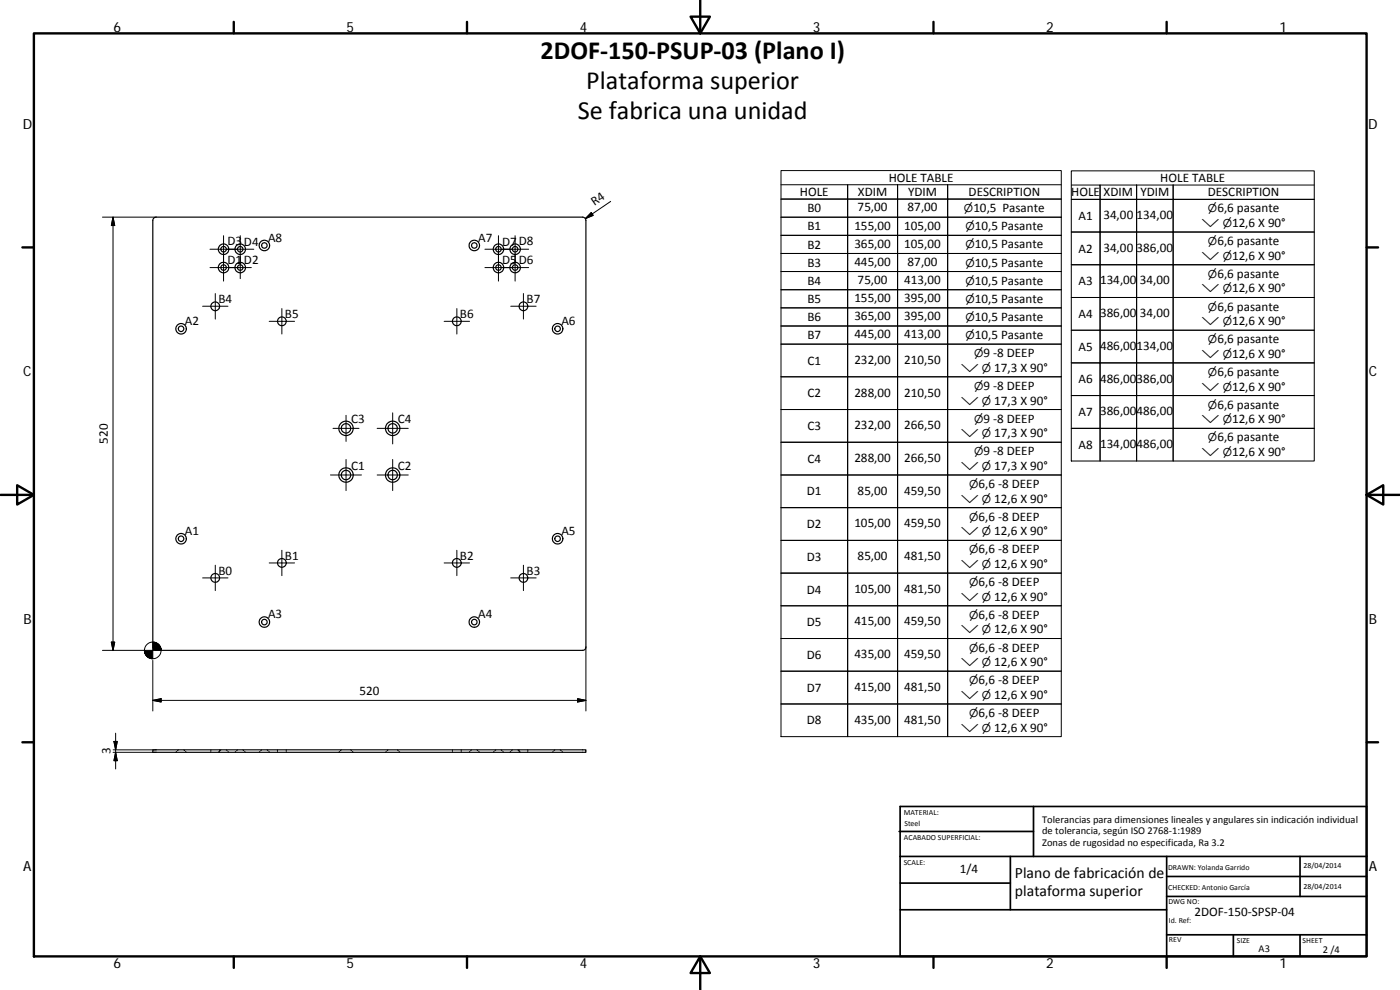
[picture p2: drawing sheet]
<svg xmlns="http://www.w3.org/2000/svg" width="420mm" height="297mm" viewBox="0 0 420 297" stroke-linecap="round" stroke-linejoin="round" font-family="sans-serif">
<g fill="none" stroke="#000" stroke-width=".36">
<path d="M46.2 65.4l.7-.2h127.9l.8 .3 .2 .7v127.9l-.3 .8-.7 .2h-127.9l-.7-.2-.3-.8v-127.9zM45.9 225h129.9v.7h-129.9z"/>
<circle cx="67.1" cy="74.8" r="1.58"/>
<circle cx="67.1" cy="74.8" r=".81"/>
<circle cx="72.1" cy="74.8" r="1.57"/>
<circle cx="72.1" cy="74.8" r=".82"/>
<circle cx="79.3" cy="73.6" r="1.57"/>
<circle cx="79.3" cy="73.6" r=".83"/>
<circle cx="142.3" cy="73.6" r=".83"/>
<circle cx="142.3" cy="73.6" r="1.58"/>
<circle cx="149.6" cy="74.8" r="1.57"/>
<circle cx="149.6" cy="74.8" r=".81"/>
<circle cx="154.6" cy="74.8" r=".83"/>
<circle cx="154.6" cy="74.8" r="1.58"/>
<circle cx="54.3" cy="98.6" r=".82"/>
<circle cx="54.3" cy="98.6" r="1.57"/>
<circle cx="64.6" cy="91.9" r="1.3"/>
<circle cx="67.1" cy="80.3" r="1.58"/>
<circle cx="67.1" cy="80.3" r=".82"/>
<circle cx="72.1" cy="80.3" r="1.57"/>
<circle cx="72.1" cy="80.3" r=".82"/>
<circle cx="84.6" cy="96.4" r="1.31"/>
<circle cx="137.1" cy="96.4" r="1.32"/>
<circle cx="149.6" cy="80.3" r="1.57"/>
<circle cx="149.6" cy="80.3" r=".82"/>
<circle cx="154.6" cy="80.3" r=".83"/>
<circle cx="154.6" cy="80.3" r="1.58"/>
<circle cx="157.1" cy="91.9" r="1.3"/>
<circle cx="167.3" cy="98.6" r=".83"/>
<circle cx="167.3" cy="98.6" r="1.57"/>
<circle cx="103.8" cy="128.5" r="1.42"/>
<circle cx="103.9" cy="128.5" r="2.16"/>
<circle cx="117.8" cy="128.5" r="1.42"/>
<circle cx="117.9" cy="128.5" r="2.15"/>
<circle cx="103.8" cy="142.5" r="1.42"/>
<circle cx="103.8" cy="142.5" r="2.17"/>
<circle cx="117.8" cy="142.5" r="1.42"/>
<circle cx="117.8" cy="142.5" r="2.16"/>
<circle cx="54.3" cy="161.6" r=".82"/>
<circle cx="54.3" cy="161.7" r="1.57"/>
<circle cx="64.6" cy="173.4" r="1.32"/>
<circle cx="84.6" cy="168.9" r="1.3"/>
<circle cx="137.1" cy="168.9" r="1.31"/>
<circle cx="157.1" cy="173.4" r="1.32"/>
<circle cx="167.3" cy="161.6" r=".83"/>
<circle cx="167.3" cy="161.7" r="1.58"/>
<circle cx="79.3" cy="186.6" r="1.57"/>
<circle cx="79.3" cy="186.6" r=".83"/>
<circle cx="142.3" cy="186.6" r=".83"/>
<circle cx="142.3" cy="186.6" r="1.58"/>
</g>
<g fill="none" stroke="#000" stroke-width=".3">
<path d="M234.4 55.4h20v4.3M234.4 51.2h84.1v169.8h-84.1zM269.4 55.4v165.6M284.4 59.7v5.5h34.1h-84.1h20v5.4M318.5 55.4h-64.1v165.6v-9.8h-20h84.1h-34.1v-9.8M321.5 55.5h8.6v4.3M321.5 51.3h72.9v87h-72.9zM341.1 55.5v82.8M352.1 59.8v9.8h42.3h-72.9h8.6v9.8M394.4 55.5h-64.3v82.8v-9.8h-8.6h72.9h-42.3v-9.8M30.7 65.2h16.2M33.9 65.2l.5 2.5h-1z"/>
<path d="M33.9 65.2v129.9M63 74.8h13.2M67.1 70.7v13.6M72.1 70.7v12.9M145.5 74.8h13.2M149.6 70.7v13.6M154.6 70.7v13.6M177.5 63.8l.5 .8-2.3 1zM183.3 60.4l-7.6 5.2M254.4 65.2v-5.5h-20h84.1h-34.1v-4.3v165.6M284.4 65.2v5.4h34.1h-84.1h20v5.5M284.4 70.6v5.5h34.1h-84.1h20v5.4"/>
<path d="M284.4 76.1v5.4h34.1h-84.1h20v5.4M330.1 69.6v-9.8h-8.6h72.9h-42.3v-4.3v82.8M352.1 69.6v9.8h42.3h-72.9h8.6v9.9M352.1 79.4v9.9h42.3h-72.9h8.6v9.8M60.8 91.9h7.6M63 80.3h12.4M64.6 88.1v7.6M80.8 96.4h7.6M84.6 92.6v7.6M133.3 96.4h7.6M137.1 92.6v7.6M145.5 80.3h13.2"/>
<path d="M153.3 91.9h7.6M157.1 88.1v7.6M284.4 81.5v5.4h34.1h-84.1h20v5.5M284.4 86.9v5.5h34.1h-84.1h20v5.4M284.4 92.4v5.4h34.1h-84.1h20v5.5M284.4 97.8v5.5h34.1h-84.1h20v9.8M352.1 89.3v9.8h42.3h-72.9h8.6v9.8M352.1 99.1v9.8h42.3h-72.9h8.6v9.8M284.4 103.3v9.8h34.1h-84.1h20v9.8M284.4 113.1v9.8h34.1h-84.1h20v9.8M352.1 108.9v9.8h42.3h-72.9h8.6v9.8M99.9 128.5h7.8"/>
<path d="M103.9 124.6v7.8M103.9 137.9v9.3M113.2 128.5h9.3M117.8 123.9v9.3M117.8 137.9v9.3M284.4 122.9v9.8h34.1h-84.1h20v9.8M284.4 132.7v9.8h34.1h-84.1h20v9.8M99.2 142.5h9.3M113.2 142.5h9.3M284.4 142.5v9.8h34.1h-84.1h20v9.8M284.4 152.3v9.8h34.1h-84.1h20v9.9M60.8 173.4h7.6"/>
<path d="M64.6 169.6v7.6M80.8 168.9h7.6M84.6 165.1v7.6M133.3 168.9h7.6M137.1 165.1v7.6M153.3 173.4h7.6M157.1 169.6v7.6M284.4 162.1v9.9h34.1h-84.1h20v9.8M284.4 172v9.8h34.1h-84.1h20v9.8M30.7 195.1h12.7M33.4 192.7h1l-.5 2.4zM45.9 198.1v15.2"/>
<path d="M175.8 194.1v19.2M284.4 181.8v9.8h34.1h-84.1h20v9.8M284.4 191.6v9.8h34.1h-84.1h20v9.8M34.7 220v10.7M45.9 210.1l2.5-.5v1zM45.9 210.1h129.9M173.3 209.6l2.5 .5-2.5 .5zM33.9 225.7h13M33.9 225h13M34.2 222.5h1l-.5 2.5zM34.7 225.7l.5 2.5h-1zM53 225.5l-.2 .2"/>
<path d="M53.5 225l-.2 .2M55.2 225l.2 .2M55.7 225.5l.2 .2M63.3 225v.2M63.3 225.5v.2M65.8 225.5l-.3 .2M65.9 225v.2M65.9 225.5v.2M66.3 225l-.3 .2M67.9 225l.3 .2M68.4 225.5l.3 .2M70.8 225.5l-.3 .2"/>
<path d="M71.3 225l-.3 .2M72.9 225l.3 .2M73.4 225.5l.3 .2M78 225.5l-.2 .2M78.5 225l-.2 .2M80.2 225l.2 .2M80.7 225.5l.2 .2M83.3 225v.2M83.3 225.5v.2M85.9 225v.2M85.9 225.5v.2M101.9 225.5l-.2 .2"/>
<path d="M102.4 225l-.2 .2M105.3 225l.2 .2M105.8 225.5l.2 .2M115.9 225.5l-.2 .2M116.4 225l-.2 .2M119.3 225l.2 .2M119.7 225.5l.3 .2M135.8 225v.2M135.8 225.5v.2M138.4 225v.2M138.4 225.5v.2M141 225.5l-.2 .2"/>
<path d="M141.5 225l-.2 .2M143.2 225l.2 .2M143.7 225.5l.2 .2M148.3 225.5l-.3 .2M148.8 225l-.3 .2M150.4 225l.3 .2M150.9 225.5l.3 .2M153.3 225.5l-.3 .2M153.8 225l-.3 .2M155.4 225l.3 .2M155.8 225v.2M155.8 225.5v.2"/>
<path d="M155.9 225.5l.3 .2M158.4 225v.2M158.4 225.5v.2M166 225.5l-.2 .2M166.5 225l-.2 .2M168.2 225l.2 .2M168.7 225.5l.2 .2"/>
<circle cx="45.8" cy="195.1" r="2.51"/>
</g>
<g fill="none" stroke="#000" stroke-width=".71">
<path d="M10.2 10h399.9v277h-399.9zM70.2 6.6v3.4M140.2 6.6v3.4M207.3 5h5.8l-2.9 5zM210.2 0v10M280.2 6.6v3.4M350.1 6.6v3.4M6.7 74.2h3.5M410.1 74.2h3.5M.2 148.5h10M5.2 145.6l5 2.9-5 2.9zM410.1 148.5l5-2.9v5.8z"/>
<path d="M410.1 148.5h10M6.7 222.7h3.5M410.1 222.7h3.5M70.2 287v3.4M140.2 287v3.4M210.2 287l2.9 5h-5.8zM210.2 287v10M280.2 287v3.4M350.1 287v3.4"/>
</g>
<g fill="none" stroke="#000" stroke-width=".51">
<path d="M269.8 249.5h40.4M270.1 242h140v45h-140zM270.1 257h140M303.2 257v16M310.2 242v15M350.1 257v30M390.2 257v12M270.1 265h33.1M270.1 273h80M350.1 269h60M350.1 263h60M350.1 280.5h60"/>
<path d="M370.2 280.5v6.5M390.2 280.5v6.5"/>
</g>
<g fill="#000" stroke="#000" stroke-width=".3">
<path d="M33.9 65.2l.5 2.5h-1zM177.5 63.8l.5 .8-2.3 1zM33.4 192.7h1l-.5 2.4zM43.3 195.1l.1 .8zM43.3 195.1l.3 1.1zM43.3 195.1l.4 1.4zM43.3 195.1l.7 1.7zM43.3 195.1l.9 1.9zM43.3 195.1l1.2 2.2zM43.3 195.1l1.5 2.3-.3-.1zM43.3 195.1l1.8 2.4-.3-.1zM43.3 195.1l2.2 2.5-.4-.1z"/>
<path d="M43.3 195.1l2.6 2.6-.4-.1zM45.9 192.7l2.5 2.4h-2.5zM43.3 195.1h2.6v2.6zM48.2 194.4l.2 .7zM48.1 194.1l.3 1zM47.9 193.8l.5 1.3zM47.7 193.5l.7 1.6zM47.5 193.3l.9 1.8zM47.2 193l1.2 2.1zM46.9 192.9l.3 .1 1.2 2.1zM46.5 192.7l.4 .2 1.5 2.2zM46.2 192.7h.3l1.9 2.4z"/>
<path d="M45.9 192.7h.3l2.2 2.4zM45.9 210.1l2.5-.5v1zM173.3 209.6l2.5 .5-2.5 .5zM34.2 222.5h1l-.5 2.5zM34.7 225.7l.5 2.5h-1z"/>
</g>
<g font-size="7.9">
<text x="162.2" y="17.7">2DOF‐150‐PSUP‐03 (Plano I)</text>
<text x="175.9" y="26.7">Plataforma superior</text>
<text x="173.4" y="35.7">Se fabrica una unidad</text>
</g>
<g font-size="4.7">
<text x="304.6" y="263.5">Plano de fabricación de</text>
<text x="304.6" y="268.9">plataforma superior</text>
</g>
<g font-size="4.2">
<text x="34" y="9.6">6</text>
<text x="104" y="9.6">5</text>
<text x="174" y="9.6">4</text>
<text x="244" y="9.6">3</text>
<text x="314" y="9.6">2</text>
<text x="384" y="9.6">1</text>
<text x="6.8" y="38.7">D</text>
<text x="410.6" y="38.7">D</text>
<text x="7" y="112.9">C</text>
<text x="410.8" y="112.9">C</text>
<text x="7" y="187.1">B</text>
<text x="410.8" y="187.1">B</text>
<text x="7" y="261.3">A</text>
<text x="410.8" y="261.3">A</text>
<text x="34" y="290.4">6</text>
<text x="104" y="290.4">5</text>
<text x="174" y="290.4">4</text>
<text x="244" y="290.4">3</text>
<text x="314" y="290.4">2</text>
<text x="384" y="290.4">1</text>
</g>
<g font-size="3.9">
<text x="240" y="58.8">HOLE</text>
<text x="257.5" y="58.8">XDIM</text>
<text x="266.7" y="54.5">HOLE TABLE</text>
<text x="272.5" y="58.8">YDIM</text>
<text x="290.7" y="58.8">DESCRIPTION</text>
<text x="321.5" y="58.9">HOLE</text>
<text x="331.2" y="58.9">XDIM</text>
<text x="342.2" y="58.9">YDIM</text>
<text x="348.2" y="54.7">HOLE TABLE</text>
<text x="362.5" y="58.9">DESCRIPTION</text>
<text x="178.4" y="61.9" transform="rotate(-34 178.4 61.9)">R4</text>
<text x="242.3" y="63.7">B0</text>
<text x="257.4" y="63.4">75,00</text>
<text x="272.4" y="63.4">87,00</text>
<text x="292.1" y="63.7">10,5 Pasante</text>
<text x="323.7" y="66">A1</text>
<text x="331.1" y="65.7">34,00</text>
<text x="341.1" y="65.7">134,00</text>
<text x="365.3" y="63.8">6,6 pasante</text>
<text x="242.3" y="69.2">B1</text>
<text x="256.4" y="68.9">155,00</text>
<text x="271.4" y="68.9">105,00</text>
<text x="292.6" y="69.1">10,5 Pasante</text>
<text x="369.7" y="68.1">12,6 X 90°</text>
<text x="68.2" y="73.6">D3</text>
<text x="73.2" y="73.7">D4</text>
<text x="80.5" y="72.5">A8</text>
<text x="143.5" y="72.5">A7</text>
<text x="150.7" y="73.7">D7</text>
<text x="155.7" y="73.6">D8</text>
<text x="242.3" y="74.6">B2</text>
<text x="256.4" y="74.3">365,00</text>
<text x="271.4" y="74.3">105,00</text>
<text x="292.6" y="74.5">10,5 Pasante</text>
<text x="323.7" y="75.8">A2</text>
<text x="331.1" y="75.5">34,00</text>
<text x="341.1" y="75.5">386,00</text>
<text x="365.3" y="73.6">6,6 pasante</text>
<text x="369.7" y="77.9">12,6 X 90°</text>
<text x="68.2" y="79.2">D1D2</text>
<text x="150.7" y="79.1">D5D6</text>
<text x="242.3" y="80">B3</text>
<text x="256.4" y="79.8">445,00</text>
<text x="272.4" y="79.8">87,00</text>
<text x="292.6" y="80">10,5 Pasante</text>
<text x="365.3" y="83.4">6,6 pasante</text>
<text x="242.3" y="85.5">B4</text>
<text x="257.4" y="85.2">75,00</text>
<text x="271.4" y="85.2">413,00</text>
<text x="292.6" y="85.4">10,5 Pasante</text>
<text x="323.7" y="85.6">A3</text>
<text x="330.1" y="85.3">134,00</text>
<text x="342.1" y="85.3">34,00</text>
<text x="369.7" y="87.8">12,6 X 90°</text>
<text x="65.5" y="91">B4</text>
<text x="85.5" y="95.4">B5</text>
<text x="138" y="95.4">B6</text>
<text x="158" y="91">B7</text>
<text x="242.3" y="90.9">B5</text>
<text x="256.4" y="90.7">155,00</text>
<text x="271.4" y="90.7">395,00</text>
<text x="292.6" y="90.8">10,5 Pasante</text>
<text x="323.7" y="95.4">A4</text>
<text x="330.1" y="95.2">386,00</text>
<text x="342.1" y="95.2">34,00</text>
<text x="365.3" y="93.2">6,6 pasante</text>
<text x="55.5" y="97.5">A2</text>
<text x="168.5" y="97.5">A6</text>
<text x="242.3" y="96.3">B6</text>
<text x="242.3" y="101.8">B7</text>
<text x="256.4" y="96.1">365,00</text>
<text x="256.4" y="101.5">445,00</text>
<text x="271.4" y="96.1">395,00</text>
<text x="271.4" y="101.5">413,00</text>
<text x="292.6" y="96.3">10,5 Pasante</text>
<text x="292.6" y="101.7">10,5 Pasante</text>
<text x="369.7" y="97.6">12,6 X 90°</text>
<text x="295.2" y="107.2">9 ‐8 DEEP</text>
<text x="323.7" y="105.2">A5</text>
<text x="330.1" y="105">486,00134,00</text>
<text x="365.3" y="103">6,6 pasante</text>
<text x="369.7" y="107.4">12,6 X 90°</text>
<text x="242.3" y="109.4">C1</text>
<text x="256.4" y="109.2">232,00</text>
<text x="271.4" y="109.2">210,50</text>
<text x="298.4" y="111.5">17,3 X 90°</text>
<text x="365.3" y="112.8">6,6 pasante</text>
<text x="242.3" y="119.2">C2</text>
<text x="256.4" y="119">288,00</text>
<text x="271.4" y="119">210,50</text>
<text x="295.2" y="117">9 ‐8 DEEP</text>
<text x="323.7" y="115.1">A6</text>
<text x="330.1" y="114.8">486,00386,00</text>
<text x="369.7" y="117.2">12,6 X 90°</text>
<text x="298.4" y="121.4">17,3 X 90°</text>
<text x="323.7" y="124.9">A7</text>
<text x="330.1" y="124.6">386,00486,00</text>
<text x="365.3" y="122.6">6,6 pasante</text>
<text x="105.4" y="127">C3</text>
<text x="119.4" y="127">C4</text>
<text x="242.3" y="129.1">C3</text>
<text x="256.4" y="128.8">232,00</text>
<text x="271.4" y="128.8">266,50</text>
<text x="295.2" y="126.8">9 ‐8 DEEP</text>
<text x="298.4" y="131.2">17,3 X 90°</text>
<text x="369.7" y="127">12,6 X 90°</text>
<text x="32.4" y="133.2" transform="rotate(-90 32.4 133.2)">520</text>
<text x="295.2" y="136.6">9 ‐8 DEEP</text>
<text x="323.7" y="134.7">A8</text>
<text x="330.1" y="134.4">134,00486,00</text>
<text x="365.3" y="132.5">6,6 pasante</text>
<text x="369.7" y="136.8">12,6 X 90°</text>
<text x="105.4" y="141">C1</text>
<text x="119.4" y="141">C2</text>
<text x="242.3" y="138.9">C4</text>
<text x="256.4" y="138.6">288,00</text>
<text x="271.4" y="138.6">266,50</text>
<text x="298.4" y="141">17,3 X 90°</text>
<text x="242.2" y="148.7">D1</text>
<text x="257.4" y="148.4">85,00</text>
<text x="271.4" y="148.4">459,50</text>
<text x="293.7" y="146.5">6,6 ‐8 DEEP</text>
<text x="298.4" y="150.8">12,6 X 90°</text>
<text x="55.5" y="160.5">A1</text>
<text x="168.5" y="160.5">A5</text>
<text x="242.2" y="158.5">D2</text>
<text x="256.4" y="158.2">105,00</text>
<text x="271.4" y="158.2">459,50</text>
<text x="293.7" y="156.2">6,6 ‐8 DEEP</text>
<text x="298.4" y="160.6">12,6 X 90°</text>
<text x="85.5" y="168">B1</text>
<text x="138" y="168">B2</text>
<text x="293.7" y="166.1">6,6 ‐8 DEEP</text>
<text x="65.5" y="172.4">B0</text>
<text x="158" y="172.4">B3</text>
<text x="242.2" y="168.3">D3</text>
<text x="257.4" y="168">85,00</text>
<text x="271.4" y="168">481,50</text>
<text x="298.4" y="170.4">12,6 X 90°</text>
<text x="242.2" y="178.1">D4</text>
<text x="256.4" y="177.8">105,00</text>
<text x="271.4" y="177.8">481,50</text>
<text x="293.7" y="175.9">6,6 ‐8 DEEP</text>
<text x="80.5" y="185.5">A3</text>
<text x="143.5" y="185.5">A4</text>
<text x="293.7" y="185.7">6,6 ‐8 DEEP</text>
<text x="298.4" y="180.2">12,6 X 90°</text>
<text x="242.2" y="187.9">D5</text>
<text x="256.4" y="187.6">415,00</text>
<text x="271.4" y="187.6">459,50</text>
<text x="298.4" y="190.1">12,6 X 90°</text>
<text x="242.2" y="197.7">D6</text>
<text x="256.4" y="197.4">435,00</text>
<text x="271.4" y="197.4">459,50</text>
<text x="293.7" y="195.5">6,6 ‐8 DEEP</text>
<text x="298.4" y="199.9">12,6 X 90°</text>
<text x="107.9" y="208.6">520</text>
<text x="242.2" y="207.5">D7</text>
<text x="256.4" y="207.3">415,00</text>
<text x="271.4" y="207.3">481,50</text>
<text x="293.7" y="205.3">6,6 ‐8 DEEP</text>
<text x="298.4" y="209.7">12,6 X 90°</text>
<text x="293.7" y="215.1">6,6 ‐8 DEEP</text>
<text x="242.2" y="217.3">D8</text>
<text x="256.4" y="217.1">435,00</text>
<text x="271.4" y="217.1">481,50</text>
<text x="298.4" y="219.5">12,6 X 90°</text>
<text x="33.2" y="226.3" transform="rotate(-90 33.2 226.3)">3</text>
<text x="288" y="262.1">1/4</text>
<text x="358.5" y="274.9">2DOF‐150‐SPSP‐04</text>
</g>
<g font-size="3.3">
<text x="289.3" y="63.7">⌀</text>
<text x="362.5" y="63.8">⌀</text>
<text x="289.8" y="69.1">⌀</text>
<text x="360.6" y="68.1">⌵ ⌀</text>
<text x="289.8" y="74.5">⌀</text>
<text x="360.6" y="77.9">⌵ ⌀</text>
<text x="362.5" y="73.6">⌀</text>
<text x="289.8" y="80">⌀</text>
<text x="362.5" y="83.4">⌀</text>
<text x="289.8" y="85.4">⌀</text>
<text x="360.6" y="87.8">⌵ ⌀</text>
<text x="289.8" y="90.8">⌀</text>
<text x="362.5" y="93.2">⌀</text>
<text x="289.8" y="96.3">⌀</text>
<text x="289.8" y="101.7">⌀</text>
<text x="360.6" y="97.6">⌵ ⌀</text>
<text x="292.4" y="107.2">⌀</text>
<text x="360.6" y="107.4">⌵ ⌀</text>
<text x="362.5" y="103">⌀</text>
<text x="288.4" y="111.5">⌵ ⌀</text>
<text x="362.5" y="112.8">⌀</text>
<text x="292.4" y="117">⌀</text>
<text x="360.6" y="117.2">⌵ ⌀</text>
<text x="288.4" y="121.4">⌵ ⌀</text>
<text x="362.5" y="122.6">⌀</text>
<text x="288.4" y="131.2">⌵ ⌀</text>
<text x="292.4" y="126.8">⌀</text>
<text x="360.6" y="127">⌵ ⌀</text>
<text x="292.4" y="136.6">⌀</text>
<text x="360.6" y="136.8">⌵ ⌀</text>
<text x="362.5" y="132.5">⌀</text>
<text x="288.4" y="141">⌵ ⌀</text>
<text x="290.9" y="146.5">⌀</text>
<text x="288.4" y="150.8">⌵ ⌀</text>
<text x="288.4" y="160.6">⌵ ⌀</text>
<text x="290.9" y="156.2">⌀</text>
<text x="290.9" y="166.1">⌀</text>
<text x="288.4" y="170.4">⌵ ⌀</text>
<text x="290.9" y="175.9">⌀</text>
<text x="288.4" y="180.2">⌵ ⌀</text>
<text x="290.9" y="185.7">⌀</text>
<text x="288.4" y="190.1">⌵ ⌀</text>
<text x="290.9" y="195.5">⌀</text>
<text x="288.4" y="199.9">⌵ ⌀</text>
<text x="288.4" y="209.7">⌵ ⌀</text>
<text x="290.9" y="205.3">⌀</text>
<text x="290.9" y="215.1">⌀</text>
<text x="288.4" y="219.5">⌵ ⌀</text>
</g>
<g font-size="3.1">
<text x="312.8" y="246.8">Tolerancias para dimensiones lineales y angulares sin indicación individual</text>
<text x="312.8" y="250.4">de tolerancia, según ISO 2768‐1:1989</text>
<text x="312.8" y="254">Zonas de rugosidad no especificada, Ra 3.2</text>
<text x="377.7" y="285.6">A3</text>
<text x="397" y="285.8">2 /4</text>
</g>
<g font-size="2.4">
<text x="271.2" y="244.4">MATERIAL:</text>
<text x="271.3" y="251.9">ACABADO SUPERFICIAL:</text>
<text x="271.4" y="247.9">Steel</text>
<text x="271.2" y="259.7">SCALE:</text>
<text x="350.6" y="260.9">DRAWN: Yolanda Garrido</text>
<text x="391.2" y="260.6">28/04/2014</text>
<text x="350.6" y="267">CHECKED: Antonio García</text>
<text x="391.2" y="266.6">28/04/2014</text>
<text x="350.6" y="271.4">DWG NO:</text>
<text x="350.8" y="276.8">Id. Ref:</text>
<text x="350.8" y="282.8">REV</text>
<text x="371.2" y="282.9">SIZE</text>
<text x="390.9" y="282.9">SHEET</text>
</g>
</svg>
